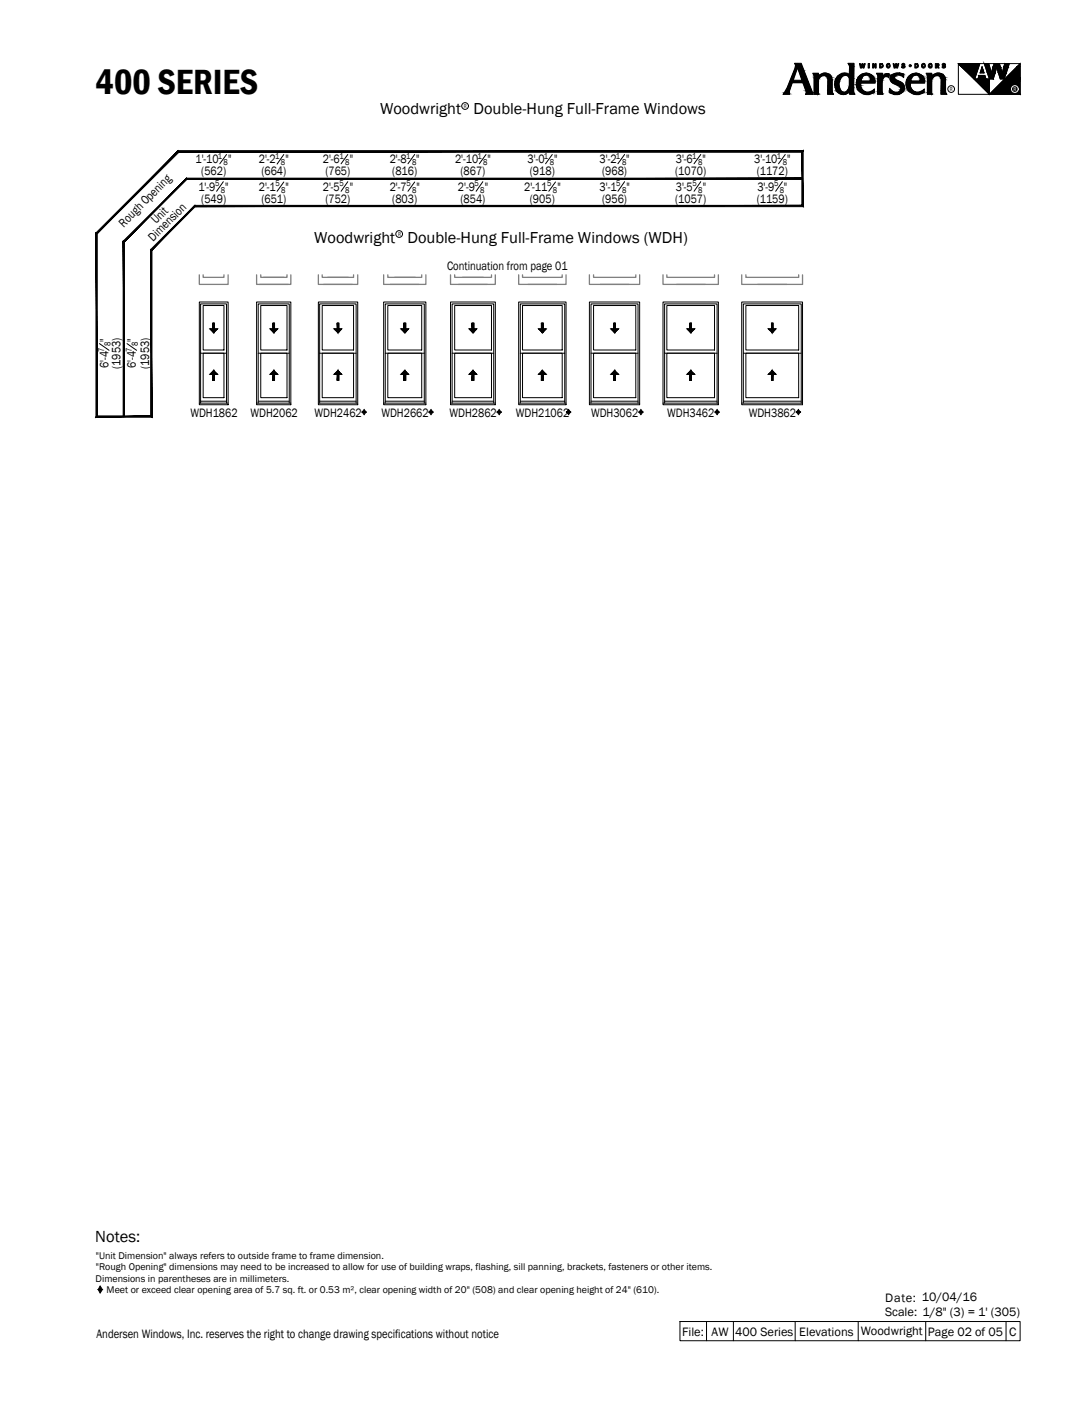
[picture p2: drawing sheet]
<svg xmlns="http://www.w3.org/2000/svg" width="216mm" height="279mm" viewBox="0 0 216 279" stroke-linecap="round" stroke-linejoin="round" font-family="sans-serif">
<!-- layer: A-ELEV-GLAZ-SIGHTLINES -->
<g fill="none" stroke="#000" stroke-width=".2">
<path d="M39.6 59.9h5.7v20.4h-5.7zM50.9 59.9h6.8v20.4h-6.8zM63.2 59.9h7.8v20.4h-7.8zM76.1 59.9h8.4v20.4h-8.4zM89.4 59.9h8.9v20.4h-8.9zM102.9 59.9h9.4v20.4h-9.4zM117 59.9h9.9v20.4h-9.9zM131.6 59.9h11v20.4h-11zM147.2 59.9h12.1v20.4h-12.1zM39.6 80h5.7M39.8 80v-19.7h5.2v19.7M39.8 79.6h5.2"/>
<path d="M39.8 70.1h5.2M40.3 70.1h4.1v8.8h-4.1zM40.3 60.6h4.1v8.9h-4.1zM50.9 80h6.8M51.2 80v-19.7h6.2v19.7M51.2 79.6h6.2M51.2 70.1h6.2M51.7 70.1h5.3v8.8h-5.3zM51.7 60.6h5.3v8.9h-5.3zM63.2 80h7.8M63.4 80v-19.7h7.3v19.7M63.4 79.6h7.3"/>
<path d="M63.4 70.1h7.3M63.9 70.1h6.3v8.8h-6.3zM63.9 60.6h6.3v8.9h-6.3zM76.1 80h8.4M76.4 80v-19.7h7.8v19.7M76.4 79.6h7.8M76.4 70.1h7.8M77 70.1h6.7v8.8h-6.7zM77 60.6h6.7v8.9h-6.7zM89.4 80h8.9M89.7 80v-19.7h8.3v19.7M89.7 79.6h8.3"/>
<path d="M89.7 70.1h8.3M90.2 70.1h7.3v8.8h-7.3zM90.2 60.6h7.3v8.9h-7.3zM102.9 80h9.4M103.2 80v-19.7h8.9v19.7M103.2 79.6h8.9M103.2 70.1h8.9M103.7 70.1h7.9v8.8h-7.9zM103.7 60.6h7.9v8.9h-7.9zM117 80h9.9M117.3 80v-19.7h9.3v19.7M117.3 79.6h9.3"/>
<path d="M117.3 70.1h9.3M117.8 70.1h8.4v8.8h-8.4zM117.8 60.6h8.4v8.9h-8.4zM131.6 80h11M131.9 80v-19.7h10.4v19.7M131.9 79.6h10.4M131.9 70.1h10.4M132.3 70.1h9.5v8.8h-9.5zM132.3 60.6h9.5v8.9h-9.5zM147.2 80h12.1M147.5 80v-19.7h11.5v19.7M147.5 79.6h11.5"/>
<path d="M147.5 70.1h11.5M148 70.1h10.5v8.8h-10.5zM148 60.6h10.5v8.9h-10.5z"/>
</g>
<!-- layer: A-ANNO-TEXT -->
<g fill="none" stroke="#000" stroke-width=".2">
<path d="M157.7 12.6h1.3l2.4 6.1h-1.6l.1-.6-.6-1.7h-2.1l-.5 1.5v.8h-1.3l.8-1.3 1.5-3.8 .2-.7zM157.9 12.7h1l2.4 6h-1.4l.1-.6-.6-1.7h-2.2l-.6 1.5v.8h-1.1l.8-1.3 1.5-3.8zM157.9 12.7h1l2.3 5.9h-1.1v-.5l-.7-1.8h-2.3l-.5 1.6-.1 .7h-.8l.6-1.2 1.6-3.8zM158.3 13.4l.8 2.5h-1.7zM158.3 13.1l1 3h-2zM158.3 12.8l1.1 3.3h-2.2zM161.3 14.5h1.1v.5a1.53 1.53 0 0 1 1.7-.5 1.53 1.53 0 0 1 1.1 1.4v2.1l.2 .7h-1.2l.1-2.9a.93 .93 0 0 0-1.1-.8 .93 .93 0 0 0-.8 1.1v2.4l.2 .2h-1.1v-3.6zM161.4 14.6h1l-.1 .6 .5-.4a1.4 1.4 0 0 1 1.5-.1 1.4 1.4 0 0 1 .8 1.2v2.1l.2 .7h-1v-2.9a.99 .99 0 0 0-1.1-.9 .99 .99 0 0 0-.8 1.2v2.6h-.8v-3.6zM161.6 14.7h.6v.7a1.54 1.54 0 0 1 2.8 .1l.2 3.1h-.8v-2.8a1.06 1.06 0 0 0-1.2-1 1.06 1.06 0 0 0-.9 1.3v2.5h-.6zM166.9 15.2a1.02 1.02 0 0 1 1.7 .3v1.6a1.31 1.31 0 0 1-1.5 1.3 2.32 2.32 0 0 1-.2-3.2zM166.9 15.3a.94 .94 0 0 1 1.7 .2v1.6a1.52 1.52 0 0 1-1.1 1.3 1.41 1.41 0 0 1-1.1-1.7l.2-.8zM167 15.4a.87 .87 0 0 1 1.4-.1 2.56 2.56 0 0 1-.6 2.9h-.6a2.01 2.01 0 0 1-.2-2.8z"/>
<path d="M168.3 12.6h1.2l-.1 5.5 .3 .6h-1.1v-.7a1.51 1.51 0 0 1-1.6 .8 1.51 1.51 0 0 1-1.3-1.4 2.04 2.04 0 0 1 .5-2.3 2.04 2.04 0 0 1 2.3-.3l.1-1.6zM168.4 12.7h1l-.1 5.4 .2 .6h-.9v-1.1l-.3 .7a1.5 1.5 0 0 1-2.5-.9 2.02 2.02 0 0 1 .3-2.1 2.02 2.02 0 0 1 2-.6l.5 .2v-1.7zM168.6 12.7h.7v5.4l.1 .5h-.7l.1-1.2-.6 .9a1.46 1.46 0 0 1-2.3-.9 1.96 1.96 0 0 1 2.2-2.7l.6 .3v-1.8zM170.3 15.3a1.84 1.84 0 0 1 2.2-.7 1.84 1.84 0 0 1 1.2 1.9h-2.9a1.51 1.51 0 0 0 .9 1.7 1.51 1.51 0 0 0 1.8-.6v.7a2.22 2.22 0 0 1-3-.1 2.22 2.22 0 0 1-.2-2.9zM170.4 15.3a1.77 1.77 0 0 1 2-.7 1.77 1.77 0 0 1 1.2 1.8h-2.9a1.58 1.58 0 0 0 .9 1.8 1.58 1.58 0 0 0 1.9-.4l-.1 .5a2.15 2.15 0 0 1-2.8-.2 2.15 2.15 0 0 1-.2-2.8zM170.4 15.4a1.7 1.7 0 0 1 2-.7 1.7 1.7 0 0 1 1.1 1.7h-2.8a1.64 1.64 0 0 0 .7 1.8 1.64 1.64 0 0 0 1.9-.2v.3a2.09 2.09 0 0 1-2.7-.2 2.09 2.09 0 0 1-.2-2.7zM170.6 12.6h.1l.2 .6 .2-.6h.2l.1 .6 .1-.6h.2l-.3 .9h-.1l-.2-.6-.1 .6h-.3zM170.6 12.6l.3 .9 .2-.9 .3 .9 .2-.9M171.2 15.1a.89 .89 0 0 1 1.2-.2 .89 .89 0 0 1 .2 1.2l-1.9 .1zM171.2 15a.96 .96 0 0 1 1.3-.1 .96 .96 0 0 1 .2 1.3h-2.1zM171.3 15.2a.84 .84 0 0 1 1-.2 .84 .84 0 0 1 .3 1.1h-1.7zM172.3 12.6h.2v.9h-.2z"/>
<path d="M172.4 12.6v.9M173.2 12.6h.2l.3 .5v-.5h.2v.9h-.2l-.4-.6v.6h-.1zM173.8 12.6v.9l-.5-.9v.9M173.9 14.5h1.2v.7a1.04 1.04 0 0 1 1.4-.5l-.1 .8-.3-.3a.87 .87 0 0 0-1 1v1.9l.2 .6h-1.2l.1-3.5zM174 14.6h1v.8a1.22 1.22 0 0 1 1.4-.7l-.1 .6a.87 .87 0 0 0-1 0 .87 .87 0 0 0-.3 .9v1.9l.1 .6h-.9v-3.5zM174.2 14.7h.7v.9a1.38 1.38 0 0 1 1.2-.9h.2v.5a.94 .94 0 0 0-1 .1 .94 .94 0 0 0-.4 .9l.1 2.4h-.8l.2-3.4zM174.6 12.6h.3a.44 .44 0 0 1 .4 .5 .44 .44 0 0 1-.4 .4h-.3zM174.6 12.7a.45 .45 0 0 1 .6 .4l-.2 .3h-.4zM174.7 12.7a.29 .29 0 0 1 .4 .3 .29 .29 0 0 1-.4 .3zM176 12.8a.33 .33 0 0 1 .5 0 .33 .33 0 0 1-.1 .5 .33 .33 0 0 1-.4-.2zM176 12.7a.42 .42 0 0 1 .6 .1 .42 .42 0 0 1-.1 .6 .42 .42 0 0 1-.6-.2zM176.1 12.7a.29 .29 0 0 1 .3 .3 .29 .29 0 0 1-.3 .3z"/>
<path d="M176.8 15a2.45 2.45 0 0 1 2.6-.3l-.1 .7a1.06 1.06 0 0 0-1.8 0l.2 .3 .8 .4a1.37 1.37 0 0 1 1 1.7 1.37 1.37 0 0 1-1.6 1h-.4l-1-.4v-.9a1.35 1.35 0 0 0 2.1 .5l.1-.6-.7-.5a1.83 1.83 0 0 1-1.4-1.2zM176.8 15a2.52 2.52 0 0 1 2.5-.3v.5a1.2 1.2 0 0 0-1.8 0 .52 .52 0 0 0 .4 .7l.5 .3a1.3 1.3 0 0 1 1 1.5 1.3 1.3 0 0 1-1.5 1h-.4l-.9-.4v-.6a1.4 1.4 0 0 0 2.1 .3v-.6a1.94 1.94 0 0 0-1.5-.9 .96 .96 0 0 1-.4-1.5zM176.9 15a2.51 2.51 0 0 1 2.3-.2v.3a1.28 1.28 0 0 0-1.8 .1 .62 .62 0 0 0 .5 .8l.5 .2a1.24 1.24 0 0 1 .9 1.5 1.24 1.24 0 0 1-1.4 1l-.4-.1a.68 .68 0 0 1-.9-.7 1.29 1.29 0 0 0 2.2 0l.1-.4a.92 .92 0 0 0-.8-.7 2.3 2.3 0 0 1-1.3-.9l-.1-.4zM177.2 12.6h.2l.1 .6 .2-.6h.2l.1 .6 .2-.6h.2l-.3 .9h-.2l-.1-.6-.1 .6h-.3zM177.3 12.6l.2 .9 .3-.9 .2 .9 .3-.9M178.9 12.7a.34 .34 0 0 1 .4-.1 .34 .34 0 0 1 .3 .2l-.5-.1 .1 .2a.35 .35 0 0 1 .3 .5 .35 .35 0 0 1-.6 0v-.1l.2-.1 .3 .1-.1-.2-.4-.2zM179.5 12.8a.24 .24 0 0 0-.2-.1 .24 .24 0 0 0-.2 .2l.4 .2v.2l-.4 .1-.1-.1M180.2 15.3a1.81 1.81 0 0 1 2.1-.7 1.81 1.81 0 0 1 1.2 1.9h-2.8a1.45 1.45 0 0 0 .6 1.6 1.45 1.45 0 0 0 1.8-.1l.3-.4v.7a2.21 2.21 0 0 1-3-.1 2.21 2.21 0 0 1-.2-2.9zM180.3 15.3a1.74 1.74 0 0 1 2-.7 1.74 1.74 0 0 1 1.1 1.8h-2.7a1.55 1.55 0 0 0 .7 1.8 1.55 1.55 0 0 0 1.9-.4v.5a2.15 2.15 0 0 1-2.8-.2 2.15 2.15 0 0 1-.2-2.8zM180.3 15.4a1.65 1.65 0 0 1 2-.8 1.65 1.65 0 0 1 1.1 1.8h-2.9a1.67 1.67 0 0 0 .8 1.8 1.67 1.67 0 0 0 2-.2v.3a2.09 2.09 0 0 1-2.8-.2 2.09 2.09 0 0 1-.2-2.7zM181 15a1.04 1.04 0 0 1 1.3-.1 1.04 1.04 0 0 1 .4 1.2l-.4 .1h-1.8zM181.1 15.1a.9 .9 0 0 1 1.2-.1 .9 .9 0 0 1 .3 1.1l-1.9 .1 .1-.7z"/>
<path d="M181.2 15.2a.81 .81 0 0 1 1-.2 .81 .81 0 0 1 .3 1.1h-1.8zM181.5 12.6h.4a.45 .45 0 0 1 .3 .5 .45 .45 0 0 1-.3 .4h-.4zM181.6 12.7a.45 .45 0 0 1 .6 .4l-.2 .3h-.4zM181.7 12.7a.29 .29 0 0 1 .3 .3 .29 .29 0 0 1-.3 .3zM182.9 12.8a.42 .42 0 0 1 .6 0 .42 .42 0 0 1 0 .6 .42 .42 0 0 1-.6-.1zM183.1 12.7a.29 .29 0 0 1 .3 .3 .29 .29 0 0 1-.3 .3zM183.8 14.5h1.1v.5a1.53 1.53 0 0 1 1.7-.5 1.53 1.53 0 0 1 1 1.4v2.1l.3 .7h-1.2v-2.9a.93 .93 0 0 0-1-.8 .93 .93 0 0 0-.8 1.1v2.4l.1 .2h-1v-3.6zM184 14.6h.8v.6a1.49 1.49 0 0 1 1.7-.7 1.49 1.49 0 0 1 1.1 1.4v2.1l.2 .7h-1v-2.9a.99 .99 0 0 0-1.1-.9 .99 .99 0 0 0-.9 1.2l.1 2.6h-.8v-3.6zM184.1 14.7h.7l-.1 .7a1.54 1.54 0 0 1 2.7 .1l.2 3.1h-.7v-2.8a1.06 1.06 0 0 0-1.2-1 1.06 1.06 0 0 0-.9 1.3v2.5h-.7zM184.3 12.7a.44 .44 0 0 1 .7 .3 .44 .44 0 0 1-.5 .5l-.3-.3zM184.4 12.7a.33 .33 0 0 1 .4 .1 .33 .33 0 0 1 0 .5 .33 .33 0 0 1-.5 0zM184.5 12.7a.29 .29 0 0 1 .3 .3 .29 .29 0 0 1-.3 .3z"/>
<path d="M185.6 12.6l.7 .1 .1 .2-.2 .2 .2 .4h-.3l-.1-.4h-.1v.4h-.3zM185.7 13.1h.3l.2-.4h-.5v.8M185.9 12.7h.1l.1 .2-.2 .1zM186 13.1l.2 .4M187 12.7a.37 .37 0 0 1 .6 .1l-.4-.1v.2a.34 .34 0 0 1 .4 .2 .34 .34 0 0 1-.3 .4 .34 .34 0 0 1-.4-.2h.5v-.1l-.4-.2zM187.5 12.8l-.1-.1-.3 .1v.2l.4 .1a.26 .26 0 0 1-.2 .3 .26 .26 0 0 1-.3-.1M190.2 12.6l6.1 6.1 6.1-6.1v6.1h-12.2zM190.2 12.6h12.2M194.4 12.6l-1 3.1h.6l.3-.7h1.1l.2 .7h.7M194.9 13.3l.4 1.2h-.8zM195.3 12.6l1 3.1M196.2 12.6l.5 1.9 .6-1.9"/>
<path d="M196.3 15.7v3M198.3 12.6l.6 1.9 .5-1.9M200.3 12.6l-1 3.1h-.8l-.7-2.4-.7 2.4h-.8M44.3 36.1l-1.3 1.9M45 30.7l-1.4 1.8M56.3 36.1l-1.3 1.9M56.3 30.7l-1.3 1.9M69 36.1l-1.3 1.9M69 30.7l-1.3 1.8M82.3 36.1l-1.3 1.9M82.3 30.7l-1.3 1.8M95.8 36.1l-1.3 1.9"/>
<path d="M96.4 30.7l-1.3 1.8M109.6 30.7l-1.3 1.8M110.2 36.1l-1.3 1.9M123.9 36.1l-1.3 1.9M123.9 30.7l-1.3 1.8M139.1 36.1l-1.4 1.9M139.1 30.7l-1.4 1.8M155.3 36.1l-1.4 1.9M155.8 30.7l-1.3 1.8M19.7 68.2l1.9 1.3M25.2 68.2l1.9 1.3M134.9 262.2h67.5v3.9h-67.5z"/>
<path d="M140.2 262.2v3.9M145.5 262.2v3.9M157.8 262.2v3.9M170.3 262.2v3.9M183.7 262.2v3.9M199.6 262.2v3.9"/>
<circle cx="180.6" cy="13" r=".22"/>
<circle cx="180.6" cy="13" r=".1"/>
<circle cx="183.2" cy="13.1" r=".35"/>
<circle cx="188.7" cy="17.7" r=".67"/>
<circle cx="92.3" cy="21" r=".67"/>
<circle cx="79.2" cy="46.4" r=".67"/>
</g>
<g fill="#000" stroke="#000" stroke-width=".2">
<path d="M163.5 14.7h.4zM166.9 18.6h.9zM166.9 18.6l.5 .1zM175 15.5h.1zM176 14.7h.3zM178.2 14.6l.1 .1zM181.7 18.6h.6zM181.7 18.6l.2 .1zM183.1 18.1l.2-.1zM186 14.7h.4zM193.3 15.7h3v3zM202.4 12.6v.7h-.6z"/>
<path d="M156.1 18l.4 .3v-.3zM156.1 18l.4 .3h-.6z"/>
<path d="M155.9 18.3l.6 .1v-.1zM155.9 18.3l.6 .1h-.7z"/>
<path d="M155.8 18.4l.7 .2v-.2zM155.8 18.4l.7 .2h-.8z"/>
<path d="M156.1 17.9h.5zM156.1 17.9l.4 .1z"/>
<path d="M156.3 17.4l.3 .5 .1-.5zM156.3 17.4l.3 .5h-.5z"/>
<path d="M156.8 16.3l-.1 1.1 .4-1.1zM156.8 16.3l-.1 1.1h-.4z"/>
<path d="M157.9 13.6l-.7 2.5 .8-2.5zM157.9 13.6l-.7 2.5h-.3z"/>
<path d="M157.9 13.3l.1 .3 .1-.3zM157.9 13.3l.1 .3h-.1z"/>
<path d="M158 12.9l.1 .4 .1-.4zM158 12.9l.1 .4h-.2z"/>
<path d="M158 12.8l.2 .1 .1-.1zM158 12.8l.2 .1h-.2z"/>
<path d="M158 12.7l.9 .1zM158 12.7l.9 .1z"/>
<path d="M158.3 12.8l.7 .1-.1-.1zM158.3 12.8l.7 .1h-.6z"/>
<path d="M158.4 12.9l.9 .7-.3-.7zM158.4 12.9l.9 .7h-.8z"/>
<path d="M158.5 13.6l.8 .3v-.3zM158.5 13.6l.8 .3h-.7z"/>
<path d="M158.6 13.9l1.6 2.2-.9-2.2zM158.6 13.9l1.6 2.2h-.8z"/>
<path d="M156.9 16.1l3.4 .2-.1-.2zM156.9 16.1l3.4 .2h-3.5z"/>
<path d="M159.4 16.3l1.6 1.8-.7-1.8zM159.4 16.3l1.6 1.8h-.9z"/>
<path d="M160.1 18.1l1 .2-.1-.2zM160.1 18.1l1 .2h-1z"/>
<path d="M160.1 18.3l1.1 .2-.1-.2zM160.1 18.3l1.1 .2h-1.1z"/>
<path d="M160.1 18.5l1.1 .1v-.1zM160.1 18.5l1.1 .1h-1.1z"/>
<path d="M161.6 14.7l.6 .1v-.1zM161.6 14.7l.6 .1h-.6z"/>
<path d="M161.6 14.8l.6 .3v-.3zM161.6 14.8l.6 .3h-.5z"/>
<path d="M161.7 15.1l.5 .3v-.3zM161.7 15.1l.5 .3h-.5z"/>
<path d="M161.7 18.4l.6 .2-.1-.2zM161.7 18.4l.6 .2h-.6z"/>
<path d="M161.7 16.1l.5 2.3 .1-2.3zM161.7 16.1l.5 2.3h-.5z"/>
<path d="M161.7 15.6l.6 .5 .1-.5zM161.7 15.6l.6 .5h-.6z"/>
<path d="M161.7 15.4l.7 .2 .2-.2zM161.7 15.4l.7 .2h-.7z"/>
<path d="M162.4 15.2l.2 .2v-.2zM162.2 15.4l.2-.2 .2 .2z"/>
<path d="M162.7 15l-.1 .2 .4-.2zM162.4 15.2l.3-.2-.1 .2z"/>
<path d="M163.2 14.7h1zM163.2 14.7h1z"/>
<path d="M162.8 14.9h.5zM162.8 14.9h.6z"/>
<path d="M162.8 14.9h.5zM162.8 14.9l.2 .1z"/>
<path d="M162.9 14.8h.5zM162.9 14.8l.5 .1z"/>
<path d="M163.5 14.7h.7zM163.2 14.7h1z"/>
<path d="M163.2 14.7l1.3 .1zM162.9 14.8l.3-.1 1.3 .1z"/>
<path d="M162.9 14.8h1.7zM162.9 14.8h1.7z"/>
<path d="M163.4 14.8l1.2 .1zM163.4 14.8l1.2 .1z"/>
<path d="M163.6 14.9h1zM163.6 14.9h1z"/>
<path d="M163.8 14.9l.9 .1-.1-.1zM163.8 14.9l.9 .1z"/>
<path d="M164 15l.8 .1zM164 15l.8 .1z"/>
<path d="M164.1 15.1l.8 .2-.1-.2zM164.1 15.1l.8 .2h-.7z"/>
<path d="M164.2 15.3l.8 .1-.1-.1zM164.2 15.3l.8 .1h-.7z"/>
<path d="M164.3 15.4l.7 .1v-.1zM164.3 15.4l.7 .1h-.7z"/>
<path d="M164.3 15.5l.7 .3v-.3zM164.3 15.5l.7 .3h-.6z"/>
<path d="M164.4 15.8l.6 .1zM164.4 15.8l.6 .1z"/>
<path d="M164.4 15.9l.6 2.1v-2.1zM164.4 15.9l.6 2.1h-.6z"/>
<path d="M164.4 18l.7 .5-.1-.5zM164.4 18l.7 .5h-.7z"/>
<path d="M164.4 18.5l.8 .1-.1-.1zM164.4 18.5l.8 .1h-.8z"/>
<path d="M165.7 16.7l.7 .1v-.1zM165.7 16.7l.7 .1h-.7z"/>
<path d="M165.7 16.8l.8 .6-.1-.6zM165.7 16.8l.8 .6h-.6z"/>
<path d="M165.9 15.9l.6 .3v-.3zM165.9 15.9l.6 .3h-.7z"/>
<path d="M165.8 16.2l.6 .5 .1-.5zM165.8 16.2l.6 .5h-.7z"/>
<path d="M165.9 17.4h.6zM165.9 17.4h.6z"/>
<path d="M165.9 17.4l.8 .6-.2-.6zM165.9 17.4l.8 .6h-.6z"/>
<path d="M166 15.7l.5 .2 .2-.2zM166 15.7l.5 .2h-.6z"/>
<path d="M166.1 18l.7 .1-.1-.1zM166.1 18l.7 .1h-.5z"/>
<path d="M166.3 18.1l.8 .2-.3-.2zM166.3 18.1l.8 .2h-.6z"/>
<path d="M166.3 15.2h.6zM166.3 15.2h.6z"/>
<path d="M166.3 15.2l.4 .5 .2-.5zM166.3 15.2l.4 .5h-.7z"/>
<path d="M166.5 18.3l.6 .1zM166.5 18.3l.6 .1z"/>
<path d="M166.6 18.4l.8 .1zM166.6 18.4l.8 .1z"/>
<path d="M166.7 14.9h.6zM166.7 14.9h.7z"/>
<path d="M166.7 14.9l.2 .3 .4-.3zM166.3 15.2l.4-.3 .2 .3z"/>
<path d="M166.7 18.5h.8zM166.7 18.5h.8z"/>
<path d="M166.9 14.8h.9zM166.7 14.9h.7z"/>
<path d="M166.9 18.5l.9 .1zM166.9 18.5l.9 .1z"/>
<path d="M167.6 14.6l.4 .1zM167.1 14.7h.9z"/>
<path d="M167.1 14.7h1zM167.1 14.7h1z"/>
<path d="M166.7 18.5h1.3zM166.7 18.5h1.1z"/>
<path d="M167.6 18.5h.4zM167.5 18.5h.5z"/>
<path d="M167.1 14.7l1.2 .1-.2-.1zM166.9 14.8l.2-.1 1.2 .1z"/>
<path d="M167.8 18.4h.3zM167.6 18.5h.4z"/>
<path d="M168 18.3l.1 .1 .1-.1zM168 18.3l.1 .1h-.3z"/>
<path d="M167.8 14.8l.7 .1zM167.8 14.8l.7 .1z"/>
<path d="M168.1 18.1l.1 .2 .1-.2zM168 18.3l.1-.2 .1 .2z"/>
<path d="M168.3 14.9l.3 .1zM168.3 14.9l.3 .1z"/>
<path d="M168.5 17.7l-.2 .4zM168.5 17.7l-.4 .4z"/>
<path d="M168.7 15h.6zM168.7 15h.6z"/>
<path d="M168.4 15h.3zM168.4 15h.3z"/>
<path d="M168.6 17.4h.1zM168.6 17.4h.2z"/>
<path d="M168.6 17.4v.3l.1-.3zM168.6 17.4l-.1 .3z"/>
<path d="M168.8 17.4h.5zM168.8 17.4h.5z"/>
<path d="M168.6 15.5l.7 1.6v-1.6zM168.6 15.5l.7 1.6h-.7z"/>
<path d="M168.6 17.1l.7 .3v-.3zM168.6 17.1l.7 .3h-.7z"/>
<path d="M168.8 17.4l.5 .7v-.7zM168.8 17.4l.5 .7h-.6z"/>
<path d="M168.7 18.1l.6 .4v-.4zM168.7 18.1l.6 .4h-.6z"/>
<path d="M168.6 12.7l.7 .1zM168.6 12.7l.7 .1z"/>
<path d="M168.6 12.8l.7 .4v-.4zM168.6 12.8l.7 .4h-.6z"/>
<path d="M168.7 13.2l.6 1.8v-1.8zM168.7 13.2l.6 1.8h-.6z"/>
<path d="M168.4 15l.9 .2v-.2zM168.4 15l.9 .2h-.8z"/>
<path d="M168.5 15.2l.8 .3v-.3zM168.5 15.2l.8 .3h-.7z"/>
<path d="M168.7 18.5l.7 .1-.1-.1zM168.7 18.5l.7 .1h-.7z"/>
<path d="M170 16.3h3.5zM170 16.3h3.5z"/>
<path d="M170 16.9l.7 .4-.1-.4zM170 16.9l.7 .4h-.6z"/>
<path d="M170.6 18.1h.6zM170.6 18.1h.6z"/>
<path d="M170 16.4l.7 .4v-.4zM170 16.4l.7 .4h-.7z"/>
<path d="M170 16.8l.6 .1 .1-.1zM170 16.8l.6 .1h-.6z"/>
<path d="M170.2 15.9l.4 .3 .1-.3zM170.2 15.9l.4 .3h-.6z"/>
<path d="M170.1 17.3h.6zM170.1 17.3h.6z"/>
<path d="M170.2 17.3l.7 .4-.2-.4zM170.2 17.3l.7 .4h-.6z"/>
<path d="M170.4 15.5l.3 .4 .2-.4zM170.4 15.5l.3 .4h-.5z"/>
<path d="M170.3 17.7l.6 .1zM170.3 17.7l.6 .1z"/>
<path d="M170.4 17.8l.8 .3-.3-.3zM170.4 17.8l.8 .3h-.6z"/>
<path d="M170.4 15.4l.5 .1 .1-.1zM170.4 15.4l.5 .1h-.5z"/>
<path d="M170.7 15l.3 .4 .2-.4zM170.7 15l.3 .4h-.6z"/>
<path d="M170.6 18.1l1 .2-.4-.2zM170.6 18.1l1 .2h-.7z"/>
<path d="M170.9 15h.4zM170.7 15h.5z"/>
<path d="M171.1 14.8l.2 .2 .2-.2zM170.9 15l.2-.2 .2 .2z"/>
<path d="M170.9 18.3h.9zM170.9 18.3h.9z"/>
<path d="M171 18.3l1 .1zM171 18.3l1 .1z"/>
<path d="M171.3 14.7l.2 .1 .5-.1zM171.3 14.7l.2 .1h-.4z"/>
<path d="M171.8 18.6l.2 .1zM171.8 18.6h.7z"/>
<path d="M171.9 14.7h.5zM171.4 14.7h1z"/>
<path d="M171.4 14.7h1zM171.3 14.7h1.1z"/>
<path d="M171.3 14.7h1.2zM171.3 14.7h1.2z"/>
<path d="M172.4 18.4h.6zM172.4 18.4h.6z"/>
<path d="M171.1 18.4h1.3zM171.1 18.4h1.3z"/>
<path d="M172 14.7l.6 .1zM172 14.7l.6 .1z"/>
<path d="M172.3 14.8l.5 .1zM172.3 14.8l.5 .1z"/>
<path d="M171.4 18.5h1.2zM171.4 18.5l1.1 .1z"/>
<path d="M172.5 14.9l.5 .1zM172.5 14.9l.5 .1z"/>
<path d="M172.8 16.1h.7zM172.8 16.1h.7z"/>
<path d="M171.3 18.5h1.6zM171.3 18.5h1.3z"/>
<path d="M172.6 15l.6 .2-.2-.2zM172.6 15l.6 .2h-.5z"/>
<path d="M171.1 18.4h1.9zM171.1 18.4l1.8 .1z"/>
<path d="M172.7 15.2l.6 .2-.1-.2zM172.7 15.2l.6 .2h-.5z"/>
<path d="M172.8 18.3h.4zM172.4 18.4h.6z"/>
<path d="M172.8 15.4l.6 .2-.1-.2zM172.8 15.4l.6 .2h-.6z"/>
<path d="M173.3 18.1v.2zM172.9 18.3l.4-.2v.2z"/>
<path d="M172.9 18.3h.4zM172.8 18.3h.4z"/>
<path d="M172.8 15.6l.7 .3-.1-.3zM172.8 15.6l.7 .3h-.6z"/>
<path d="M172.9 15.9l.6 .2v-.2zM172.9 15.9l.6 .2h-.7z"/>
<path d="M172.8 16.1l.7 .1v-.1zM172.8 16.1l.7 .1h-.8z"/>
<path d="M172.7 16.2h.8zM172.5 16.2h1z"/>
<path d="M170 16.2l3.5 .1zM170 16.2l3.5 .1z"/>
<path d="M170 16.3l3.5 .1zM170 16.3l3.5 .1z"/>
<path d="M174.2 14.7l.7 .1zM174.2 14.7l.7 .1z"/>
<path d="M174.2 14.8l.7 .4v-.4zM174.2 14.8l.7 .4h-.5z"/>
<path d="M174.4 15.2l.5 .4v-.4zM174.4 15.2l.5 .4h-.6z"/>
<path d="M174.3 16.2l.6 2v-2zM174.3 16.2l.6 2h-.6z"/>
<path d="M174.3 18.2l.7 .3-.1-.3zM174.3 18.2l.7 .3h-.8z"/>
<path d="M174.3 15.9l.6 .3 .1-.3zM174.3 15.9l.6 .3h-.6z"/>
<path d="M174.2 18.5l.8 .1v-.1zM174.2 18.5l.8 .1h-.8z"/>
<path d="M174.3 15.6l.7 .3 .1-.3zM174.3 15.6l.7 .3h-.7z"/>
<path d="M175.3 15.2l-.2 .3zM175.3 15.2l-.3 .3z"/>
<path d="M175.4 15h.4zM175.4 15h.4z"/>
<path d="M175.4 15.1l-.1 .1 .3-.1zM175.4 15.1l-.1 .1z"/>
<path d="M175.4 15h.4zM175.4 15l.2 .1z"/>
<path d="M176.1 14.7h.2zM176 14.7h.3zM175.9 14.7h.4z"/>
<path d="M175.4 15h.9zM175.4 15h.9z"/>
<path d="M175.8 15h.5zM175.8 15h.5z"/>
<path d="M175.9 15l.4 .1zM175.9 15l.4 .1z"/>
<path d="M176.1 15.1l.2 .1zM176.1 15.1l.2 .1z"/>
<path d="M175.9 14.7h.4zM175.9 14.7h.4z"/>
<path d="M175.9 14.7l.4 .1v-.1zM175.6 14.8l.3-.1 .4 .1z"/>
<path d="M175.6 14.8l.7 .2v-.2zM175.4 15l.2-.2 .7 .2z"/>
<path d="M176.6 17.9l.2 .1zM176.6 17.9l.2 .1h-.2z"/>
<path d="M176.6 18l.6 .3zM176.6 18l.6 .3h-.6z"/>
<path d="M176.6 18.3h.7zM176.6 18.3h.7z"/>
<path d="M176.6 18.3l.9 .1zM176.6 18.3l.9 .1z"/>
<path d="M176.8 15.2l.5 .2v-.2zM176.8 15.2l.5 .2h-.5zM176.8 15.4h.5zM176.8 15.4h.5z"/>
<path d="M176.8 15.4l.6 .1-.1-.1zM176.8 15.4l.6 .1h-.7z"/>
<path d="M176.8 15.2h.6zM176.8 15.2h.5z"/>
<path d="M176.7 15.5l.7 .1zM176.7 15.5l.7 .1z"/>
<path d="M176.7 15.6l.8 .1-.1-.1zM176.7 15.6l.8 .1h-.7z"/>
<path d="M177 15h.5zM176.9 15h.6z"/>
<path d="M176.9 15l.5 .2 .1-.2zM176.9 15l.5 .2h-.6z"/>
<path d="M176.8 15.7l.8 .2-.1-.2zM176.8 15.7l.8 .2h-.8z"/>
<path d="M177 14.9l.5 .1 .1-.1zM177 14.9l.5 .1h-.5z"/>
<path d="M177.1 14.9h.6zM177 14.9h.6z"/>
<path d="M176.8 15.9h.9zM176.8 15.9h.9z"/>
<path d="M176.8 15.9l1.1 .1-.2-.1zM176.8 15.9l1.1 .1h-1.1z"/>
<path d="M176.8 18.4h.9zM176.8 18.4h.9z"/>
<path d="M176.8 18.4l1.1 .1zM176.8 18.4l1.1 .1z"/>
<path d="M177.2 14.8h.6zM177.1 14.9h.6z"/>
<path d="M176.8 16l1.3 .1-.2-.1zM176.8 16l1.3 .1h-1.2z"/>
<path d="M177.3 14.8h.6zM177.2 14.8h.6z"/>
<path d="M176.9 16.1l1.5 .1-.3-.1zM176.9 16.1l1.5 .1h-1.4z"/>
<path d="M177.4 14.8h.8zM177.3 14.8h.6z"/>
<path d="M177.7 18.7h.5zM177.7 18.7h.4zM177.7 18.7h.4z"/>
<path d="M177.5 18.6h.7zM177.5 18.6l.7 .1z"/>
<path d="M178.1 14.7h.4zM177.9 14.7h.6z"/>
<path d="M177 16.2h1.5zM177 16.2h1.5z"/>
<path d="M177.1 16.2l1.6 .2-.2-.2zM177.1 16.2l1.6 .2h-1.5z"/>
<path d="M177.2 18.5l1.3 .1zM177.2 18.5l1.3 .1z"/>
<path d="M177.3 18.6h1.2zM177.3 18.6h.9z"/>
<path d="M177.9 14.7h.7zM177.9 14.7h.7z"/>
<path d="M177.9 14.7h1zM177.5 14.7h1.4zM177.5 14.7h1.4zM177.5 14.7h1.4z"/>
<path d="M177.2 16.4h1.5zM177.2 16.4h1.5z"/>
<path d="M177 18.5h1.7zM177 18.5h1.5z"/>
<path d="M177.3 16.4l1.6 .2-.2-.2zM177.3 16.4l1.6 .2h-1.4z"/>
<path d="M178.2 18.4l.5 .1zM178.2 18.4l.5 .1z"/>
<path d="M178.2 18.5h.5zM177.9 18.5h.8z"/>
<path d="M178.4 18.3h.4zM178.2 18.4h.5z"/>
<path d="M177.5 14.7l1.6 .1zM177.4 14.8h1.7z"/>
<path d="M177.5 16.6l1.6 .1-.2-.1zM177.5 16.6l1.6 .1z"/>
<path d="M178.6 18.2l.2 .1 .2-.1zM178.4 18.3l.2-.1 .2 .1z"/>
<path d="M178.2 14.8h1zM178.2 14.8h1z"/>
<path d="M177.9 16.7l1.3 .1-.1-.1zM177.9 16.7l1.3 .1h-1.1z"/>
<path d="M178.7 18.1l.3 .1 .1-.1zM178.6 18.2l.1-.1 .3 .1zM178.6 18.2h.4zM178.6 18.2h.4z"/>
<path d="M178.4 14.8h.8zM178.4 14.8h.8z"/>
<path d="M178.5 14.8l.7 .1v-.1zM178.5 14.8l.7 .1z"/>
<path d="M178.8 14.9l.4 .1zM178.8 14.9l.4 .1z"/>
<path d="M179.1 15l.1 .1zM179.1 15l.1 .1z"/>
<path d="M178.1 16.8l1.2 .1-.1-.1zM178.1 16.8l1.2 .1z"/>
<path d="M178.8 17.9l.4 .1v-.1zM178.8 17.9l.4 .1h-.4z"/>
<path d="M178.8 18h.4zM178.8 18l.3 .1z"/>
<path d="M178.4 16.9l.9 .1zM178.4 16.9l.9 .1z"/>
<path d="M178.6 17l.7 .1v-.1zM178.6 17l.7 .1h-.6z"/>
<path d="M178.7 17.1l.6 .1zM178.7 17.1l.6 .1z"/>
<path d="M178.7 17.2l.6 .1v-.1zM178.7 17.2l.6 .1h-.5z"/>
<path d="M178.8 17.3l.5 .1v-.1zM178.8 17.3l.5 .1h-.4z"/>
<path d="M178.9 17.4l.4 .1zM178.9 17.4l.4 .1z"/>
<path d="M178.9 17.5l.4 .2v-.2zM178.9 17.5l.4 .2h-.4z"/>
<path d="M178.9 17.7l.4 .1zM178.9 17.7l.4 .1z"/>
<path d="M178.9 17.8l.3 .1 .1-.1zM178.9 17.8l.3 .1h-.4z"/>
<path d="M180 16.3h3.4zM180 16.3h3.4z"/>
<path d="M180 16.4l.5 .4v-.4zM180 16.4l.5 .4h-.6z"/>
<path d="M179.9 16.8l.6 .1v-.1zM179.9 16.8l.6 .1h-.5z"/>
<path d="M180 16.9l.6 .4-.1-.4zM180 16.9l.6 .4h-.6z"/>
<path d="M180.5 18.1h.6zM180.5 18.1h.6z"/>
<path d="M180 17.3h.6zM180 17.3h.6z"/>
<path d="M180 17.3l.8 .4-.2-.4zM180 17.3l.8 .4h-.6z"/>
<path d="M180.1 15.9l.4 .3 .2-.3zM180.1 15.9l.4 .3h-.5z"/>
<path d="M180.2 15.5l.5 .4v-.4zM180.2 15.5l.5 .4h-.6z"/>
<path d="M180.2 17.7l.6 .1zM180.2 17.7l.6 .1z"/>
<path d="M180.2 17.8l.9 .3-.3-.3zM180.2 17.8l.9 .3h-.6z"/>
<path d="M180.3 15.4l.4 .1 .1-.1zM180.3 15.4l.4 .1h-.5z"/>
<path d="M180.6 15l.2 .4 .2-.4zM180.6 15l.2 .4h-.5z"/>
<path d="M180.5 18.1l.9 .2-.3-.2zM180.5 18.1l.9 .2h-.6z"/>
<path d="M181.2 14.7h1.1zM181.2 14.7h1.1z"/>
<path d="M180.7 15h.5zM180.6 15h.4z"/>
<path d="M181 14.8l.2 .2 .2-.2zM180.7 15l.3-.2 .2 .2z"/>
<path d="M180.8 18.3h.9zM180.8 18.3h.9z"/>
<path d="M180.9 18.3l1 .1zM180.9 18.3l1 .1z"/>
<path d="M181.7 14.7h.6zM181.2 14.7h1.1z"/>
<path d="M181.2 14.7l.2 .1 .5-.1zM181 14.8l.2-.1 .2 .1z"/>
<path d="M181 18.4h1.2zM181 18.4h1.2z"/>
<path d="M181.2 14.7h1.2zM181.2 14.7h1.2z"/>
<path d="M181.9 14.7l.6 .1-.1-.1zM181.9 14.7l.6 .1z"/>
<path d="M182.2 14.8l.5 .1zM182.2 14.8l.5 .1z"/>
<path d="M181.3 18.5h1.3zM181.3 18.5l1 .1z"/>
<path d="M182.3 14.9l.6 .1zM182.3 14.9l.6 .1z"/>
<path d="M182.7 16.1h.7zM182.7 16.1h.7z"/>
<path d="M181.2 18.5h1.6zM181.2 18.5h1.4z"/>
<path d="M182.5 15l.6 .2-.2-.2zM182.5 15l.6 .2h-.5z"/>
<path d="M182.3 18.4h.6zM182.2 18.4h.7z"/>
<path d="M181 18.4h1.9zM181 18.4l1.8 .1z"/>
<path d="M182.6 15.2l.6 .2-.1-.2zM182.6 15.2l.6 .2h-.5z"/>
<path d="M182.7 18.3h.4zM182.3 18.4h.6z"/>
<path d="M182.7 15.4l.6 .2-.1-.2zM182.7 15.4l.6 .2h-.6z"/>
<path d="M182.7 15.6l.6 .3v-.3zM182.7 15.6l.6 .3h-.5z"/>
<path d="M183.1 18.1l.2 .2v-.2zM182.8 18.3l.3-.2 .2 .2z"/>
<path d="M182.8 18.3h.5zM182.7 18.3h.4z"/>
<path d="M182.8 15.9l.6 .2-.1-.2zM182.8 15.9l.6 .2h-.7z"/>
<path d="M182.7 16.1l.7 .1v-.1zM182.6 16.2l.1-.1 .7 .1z"/>
<path d="M182.6 16.2h.8zM182.3 16.2h1.1z"/>
<path d="M180 16.2l3.4 .1zM180 16.2l3.4 .1z"/>
<path d="M180 16.3l3.4 .1zM180 16.3l3.4 .1z"/>
<path d="M184.1 15.1l.6 .3v-.3zM184.1 15.1l.6 .3h-.6z"/>
<path d="M184.1 14.7l.7 .1v-.1zM184.1 14.7l.7 .1h-.7z"/>
<path d="M184.1 14.8l.6 .3 .1-.3zM184.1 14.8l.6 .3h-.6z"/>
<path d="M184.1 16.1l.7 2.3v-2.3zM184.1 16.1l.7 2.3h-.7z"/>
<path d="M184.1 18.4l.7 .2v-.2zM184.1 18.4l.7 .2h-.7z"/>
<path d="M184.1 15.6l.7 .5v-.5zM184.1 15.6l.7 .5h-.7z"/>
<path d="M184.1 15.4l.7 .2 .2-.2zM184.1 15.4l.7 .2h-.7z"/>
<path d="M184.9 15.2l.1 .2 .1-.2zM184.7 15.4l.2-.2 .1 .2z"/>
<path d="M185.2 15l-.1 .2 .4-.2zM184.9 15.2l.3-.2-.1 .2z"/>
<path d="M185.7 14.7h1zM185.7 14.7h1z"/>
<path d="M185.3 14.9h.5zM185.3 14.9l.2 .1z"/>
<path d="M185.3 14.9h.6zM185.3 14.9h.5z"/>
<path d="M185.3 14.8h.6zM185.3 14.8l.6 .1z"/>
<path d="M186 14.7h.7zM185.7 14.7h1z"/>
<path d="M185.7 14.7l1.3 .1-.3-.1zM185.4 14.8l.3-.1 1.3 .1z"/>
<path d="M185.4 14.8h1.7zM185.3 14.8h1.8z"/>
<path d="M185.9 14.8l1.2 .1zM185.9 14.8l1.2 .1z"/>
<path d="M186 14.9h1.1zM186 14.9h1.1z"/>
<path d="M186.3 14.9l.9 .1-.1-.1zM186.3 14.9l.9 .1z"/>
<path d="M186.5 15l.8 .1zM186.5 15l.8 .1z"/>
<path d="M186.6 15.1l.8 .2-.1-.2zM186.6 15.1l.8 .2h-.7z"/>
<path d="M186.7 15.3l.7 .1v-.1zM186.7 15.3l.7 .1h-.6z"/>
<path d="M186.8 15.4l.6 .1v-.1zM186.8 15.4l.6 .1h-.6z"/>
<path d="M186.8 15.5l.7 .3-.1-.3zM186.8 15.5l.7 .3h-.6z"/>
<path d="M186.9 15.8l.6 .1zM186.9 15.8l.6 .1z"/>
<path d="M186.9 15.9l.6 2.1v-2.1zM186.9 15.9l.6 2.1h-.6z"/>
<path d="M186.9 18l.7 .5-.1-.5zM186.9 18l.7 .5h-.7z"/>
<path d="M186.9 18.5l.7 .1v-.1zM186.9 18.5l.7 .1h-.7z"/>
<path d="M190.2 12.6l3.2 3.1 1-3.1zM190.2 12.6l3.2 3.1z"/>
<path d="M194.9 13.3l.4 1.2zM194.9 13.3l.4 1.2h-.8z"/>
<path d="M194.3 15l1.3 .7-.2-.7zM194.3 15l1.3 .7h-1.6z"/>
<path d="M195.3 12.6l1.4 1.9-.5-1.9zM195.3 12.6l1.4 1.9h-.7z"/>
<path d="M196 14.5l1.1 1.2 .4-1.2zM196 14.5l1.1 1.2h-.8z"/>
<path d="M197 13.3l.5 1.2 .3-1.2zM197 13.3l.5 1.2h-.8z"/>
<path d="M197.3 12.6l1.3 .7-.3-.7zM197.3 12.6l1.3 .7h-1.6z"/>
<path d="M197.8 13.3l1.1 1.2-.3-1.2zM197.8 13.3l1.1 1.2h-.8z"/>
<path d="M198.1 14.5l1.2 1.2 .4-1.2zM198.1 14.5l1.2 1.2h-.8z"/>
<path d="M199.2 13.3l.5 1.2 .4-1.2zM199.2 13.3l.5 1.2h-.8z"/>
<path d="M199.4 12.6l.7 .7 .2-.7zM199.4 12.6l.7 .7h-.9z"/>
<path d="M201.8 13.3l.6 2.4v-2.4zM199.4 15.7l2.4-2.4 .6 2.4z"/>
<path d="M199.4 15.7l3 3v-3zM199.4 15.7l3 3h-6.1z"/>
<path d="M37.1 35.6h122.2v-.2zM37 35.4h122.3l-122.2 .2zM37 35.4l-12.3 12.6 12.4-12.4zM24.4 47.9l12.6-12.5-12.3 12.6zM24.4 47.9l.3 34.8v-34.7zM24.4 47.9l.3 34.8h-.3z"/>
<path d="M29.9 49.5v33l.3 .3zM29.9 49.5l.3 .1v33.2zM29.9 49.5l.3 .1 8.5-8.8zM38.7 40.8v.2l-8.5 8.6zM38.7 40.8v.2l120.4-.2zM38.7 41l120.4-.2 .3 .2zM159.1 30.2v10.6l.3 .2zM159.4 29.9v11.1l-.3-10.8zM35.5 30.2h123.6l.3-.3zM35.4 29.9h124l-123.9 .3zM35.4 29.9l-16.1 16.4 16.2-16.1zM35.4 29.9l-16.1 16.4-.3-.1zM19 46.2l.3 36.3v-36.2zM19 46.2l.3 36.3-.3 .3zM19.3 82.5l-.3 .3 10.9-.3zM19 82.8l10.9-.3 .3 .3z"/>
<path d="M72.3 81.3l.3 .5h-.7zM71.9 81.8l.4 .5 .3-.5z"/>
<path d="M85.5 81.3l.4 .5h-.8zM85.1 81.8l.4 .5 .4-.5z"/>
<path d="M99.1 81.3l.3 .5h-.7zM98.7 81.8l.4 .5 .3-.5z"/>
<path d="M112.8 81.3l.4 .5h-.7zM112.5 81.8l.3 .5 .4-.5z"/>
<path d="M127.2 81.3l.4 .5h-.8zM126.8 81.8l.4 .5 .4-.5z"/>
<path d="M142.3 81.3l.4 .5h-.8zM141.9 81.8l.4 .5 .4-.5z"/>
<path d="M158.4 81.3l.4 .5h-.8zM158 81.8l.4 .5 .4-.5z"/>
<path d="M19.9 255.2l.4 .7h-.8zM19.5 255.9l.4 .7 .4-.7z"/>
</g>
<circle cx="201.4" cy="17.7" r=".67" fill="none" stroke="#fafafa" stroke-width=".2"/>
<!-- layer: A-ELEV-GLAZ-OPERATION -->
<g fill="#000" stroke="#000" stroke-width=".2">
<path d="M42.2 73.7v.6h-.6zM41.6 65.3h.6v.5zM42.5 73.7l.7 .6h-.7zM42.5 65.3h.7l-.7 .6zM53.6 74.3l.6-.6v.6zM53.6 65.3h.6v.5zM54.5 73.7l.6 .6h-.6zM54.5 65.3h.6l-.6 .6zM66.3 74.3l.6-.6v.6zM66.3 65.3h.6v.5zM67.2 73.7l.6 .6h-.6zM67.2 65.3h.6l-.6 .6z"/>
<path d="M80.1 73.7v.6h-.5zM79.6 65.3h.5v.5zM80.5 73.7l.6 .6h-.6zM80.5 65.3h.6l-.6 .6zM93.1 74.3l.6-.6v.6zM93.1 65.3h.6v.5zM94 73.7l.6 .6h-.6zM94 65.3h.6l-.6 .6zM106.9 74.3l.5-.6v.6zM106.9 65.3h.5v.5zM107.8 73.7l.6 .6h-.6zM107.8 65.3h.6l-.6 .6z"/>
<path d="M121.2 74.3l.6-.6v.6zM121.2 65.3h.6v.5zM122.1 73.7l.6 .6h-.6zM122.1 65.3h.6l-.6 .6zM136.9 73.7v.6h-.6zM136.3 65.3h.6v.5zM137.2 73.7l.7 .6h-.7zM137.2 65.3h.7l-.7 .6zM152.5 74.3l.6-.6v.6zM152.5 65.3h.6v.5zM153.4 73.7l.6 .6h-.6zM153.4 65.3h.6l-.6 .6z"/>
<path d="M42.2 73.7v1.8l.2-2zM42.4 73.5v2h-.2z"/>
<path d="M42.2 64.1l.2 1.9-.2-.2zM42.2 64.1l.2 1.9v-1.9z"/>
<path d="M42.4 73.5v2l.1-1.8zM42.5 73.7v1.8h-.1z"/>
<path d="M42.4 64.1l.1 1.8-.1 .1zM42.4 64.1l.1 1.8v-1.8z"/>
<path d="M54.2 73.7v1.8l.1-2zM54.3 73.5v2h-.1z"/>
<path d="M54.2 64.1l.1 1.9-.1-.2zM54.2 64.1l.1 1.9v-1.9z"/>
<path d="M54.3 73.5v2l.2-1.8zM54.5 73.7v1.8h-.2z"/>
<path d="M54.3 64.1l.2 1.8-.2 .1zM54.3 64.1l.2 1.8v-1.8z"/>
<path d="M67 73.5l-.1 .2v1.8zM67 73.5v2h-.1z"/>
<path d="M66.9 64.1l.1 1.9-.1-.2zM66.9 64.1l.1 1.9v-1.9z"/>
<path d="M67 73.5v2l.2-1.8zM67.2 73.7v1.8h-.2z"/>
<path d="M67 64.1l.2 1.8-.2 .1zM67 64.1l.2 1.8v-1.8z"/>
<path d="M80.1 73.7v1.8l.2-2zM80.3 73.5v2h-.2z"/>
<path d="M80.1 64.1l.2 1.9-.2-.2zM80.1 64.1l.2 1.9v-1.9z"/>
<path d="M80.3 73.5v2l.2-1.8zM80.5 73.7v1.8h-.2z"/>
<path d="M80.3 64.1l.2 1.8-.2 .1zM80.3 64.1l.2 1.8v-1.8z"/>
<path d="M93.7 73.7v1.8l.1-2zM93.8 73.5v2h-.1z"/>
<path d="M93.7 64.1l.1 1.9-.1-.2zM93.7 64.1l.1 1.9v-1.9z"/>
<path d="M93.8 73.5v2l.2-1.8zM94 73.7v1.8h-.2z"/>
<path d="M93.8 64.1l.2 1.8-.2 .1zM93.8 64.1l.2 1.8v-1.8z"/>
<path d="M107.4 73.7v1.8l.2-2zM107.6 73.5v2h-.2z"/>
<path d="M107.4 64.1l.2 1.9-.2-.2zM107.4 64.1l.2 1.9v-1.9z"/>
<path d="M107.6 73.5v2l.2-1.8zM107.8 73.7v1.8h-.2z"/>
<path d="M107.6 64.1l.2 1.8-.2 .1zM107.6 64.1l.2 1.8v-1.8z"/>
<path d="M121.8 73.7v1.8l.2-2zM122 73.5v2h-.2z"/>
<path d="M121.8 64.1l.2 1.9-.2-.2zM121.8 64.1l.2 1.9v-1.9z"/>
<path d="M122 73.5v2l.1-1.8zM122.1 73.7v1.8h-.1z"/>
<path d="M122 64.1l.1 1.8-.1 .1zM122 64.1l.1 1.8v-1.8z"/>
<path d="M136.9 73.7v1.8l.2-2zM137.1 73.5v2h-.2z"/>
<path d="M136.9 64.1l.2 1.9-.2-.2zM136.9 64.1l.2 1.9v-1.9z"/>
<path d="M137.1 73.5v2l.1-1.8zM137.2 73.7v1.8h-.1z"/>
<path d="M137.1 64.1l.1 1.8-.1 .1zM137.1 64.1l.1 1.8v-1.8z"/>
<path d="M153.2 73.5l-.1 .2v1.8zM153.2 73.5v2h-.1z"/>
<path d="M153.1 64.1l.1 1.9-.1-.2zM153.1 64.1l.1 1.9v-1.9z"/>
<path d="M153.2 73.5v2l.2-1.8zM153.4 73.7v1.8h-.2z"/>
<path d="M153.2 64.1l.2 1.8-.2 .1zM153.2 64.1l.2 1.8v-1.8z"/>
</g>
<g fill="none" stroke="#000" stroke-width=".2">
<path d="M42.2 64.1h.3v1.2h.7l-.8 .7-.8-.7h.6zM42.4 73.5l.8 .8h-.7v1.2h-.3v-1.2h-.6zM53.6 74.3l.7-.8 .8 .8h-.6v1.2h-.3v-1.2zM54.2 64.1h.3v1.2h.6l-.8 .7-.7-.7h.6zM66.9 64.1h.3v1.2h.6l-.8 .7-.7-.7h.6zM67 73.5l.8 .8h-.6v1.2h-.3v-1.2h-.6zM80.1 64.1h.4v1.2h.6l-.8 .7-.7-.7h.5zM80.3 73.5l.8 .8h-.6v1.2h-.4v-1.2h-.5zM93.7 64.1h.3v1.2h.6l-.8 .7-.7-.7h.6zM93.8 73.5l.8 .8h-.6v1.2h-.3v-1.2h-.6zM107.4 64.1h.4v1.2h.6l-.8 .7-.7-.7h.5zM107.6 73.5l.8 .8h-.6v1.2h-.4v-1.2h-.5z"/>
<path d="M121.8 64.1h.3v1.2h.6l-.7 .7-.8-.7h.6zM122 73.5l.7 .8h-.6v1.2h-.3v-1.2h-.6zM136.9 64.1h.3v1.2h.7l-.8 .7-.8-.7h.6zM137.1 73.5l.8 .8h-.7v1.2h-.3v-1.2h-.6zM152.5 74.3l.7-.8 .8 .8h-.6v1.2h-.3v-1.2zM153.1 64.1h.3v1.2h.6l-.8 .7-.7-.7h.6z"/>
</g>
<!-- layer: A-ELEV-GLAZ-SIGHTLINES -->
<g fill="none" stroke="#808080" stroke-width=".25">
<path d="M39.6 54.5v1.9h5.7v-1.9M40.3 54.5v.5h4.1v-.5M50.9 54.5v1.9h6.8v-1.9M51.5 56.4h5.7M51.7 54.5v.5h5.3v-.5M52.3 55h4.1M63.2 54.5v1.9h7.8v-1.9M63.9 54.5v.5h6.3v-.5M64.2 56.4h5.7M65 55h4.1M76.1 54.5v1.9h8.4v-1.9M77 54.5v.5h6.7v-.5"/>
<path d="M77.5 56.4h5.7M78.3 55h4.1M89.4 54.5v1.9h8.9v-1.9M90.2 54.5v.5h7.3v-.5M91 56.4h5.7M91.8 55h4.1M102.9 54.5v1.9h9.4v-1.9M103.7 54.5v.5h7.9v-.5M104.8 56.4h5.7M117 54.5v1.9h9.9v-1.9M117.8 54.5v.5h8.4v-.5M119.1 56.4h5.7"/>
<path d="M131.6 54.5v1.9h11v-1.9M132.3 54.5v.5h9.5v-.5M134.2 56.4h5.7M147.2 54.5v1.9h12.1v-1.9M148 54.5v.5h10.5v-.5M150.4 56.4h5.7"/>
</g>
<text font-size="7.1" x="19" y="18.7">400 SERIES</text>
<text font-size="3.3" x="18.9" y="246.4">Notes:</text>
<g font-size="3.2">
<text x="75.4" y="22.7">Woodwright</text>
<text x="93.9" y="22.7">Double-Hung Full-Frame Windows</text>
<text x="62.3" y="48.2">Woodwright</text>
<text x="80.9" y="48.2">Double-Hung Full-Frame Windows (WDH)</text>
</g>
<g font-size="2.5">
<text x="38.8" y="32.4">1'-10</text>
<text x="39.9" y="34.8">(562)</text>
<text x="45.3" y="32.4">&quot;</text>
<text x="51.4" y="32.4">2'-2</text>
<text x="51.9" y="34.8">(664)</text>
<text x="56.6" y="32.4">&quot;</text>
<text x="64.1" y="32.4">2'-6</text>
<text x="64.6" y="34.8">(765)</text>
<text x="69.4" y="32.4">&quot;</text>
<text x="77.3" y="32.4">2'-8</text>
<text x="77.8" y="34.8">(816)</text>
<text x="82.6" y="32.4">&quot;</text>
<text x="90.3" y="32.4">2'-10</text>
<text x="91.4" y="34.8">(867)</text>
<text x="96.8" y="32.4">&quot;</text>
<text x="104.7" y="32.4">3'-0</text>
<text x="105.1" y="34.8">(918)</text>
<text x="110" y="32.4">&quot;</text>
<text x="119" y="32.4">3'-2</text>
<text x="119.5" y="34.8">(968)</text>
<text x="124.3" y="32.4">&quot;</text>
<text x="134" y="34.8">(1070)</text>
<text x="134.1" y="32.4">3'-6</text>
<text x="139.4" y="32.4">&quot;</text>
<text x="149.7" y="32.4">3'-10</text>
<text x="150.2" y="34.8">(1172)</text>
<text x="156.2" y="32.4">&quot;</text>
<text x="39.4" y="37.8">1'-9</text>
<text x="39.9" y="40.2">(549)</text>
<text x="44.7" y="37.8">&quot;</text>
<text x="51.4" y="37.8">2'-1</text>
<text x="51.9" y="40.2">(651)</text>
<text x="56.6" y="37.8">&quot;</text>
<text x="64.1" y="37.8">2'-5</text>
<text x="64.6" y="40.2">(752)</text>
<text x="69.4" y="37.8">&quot;</text>
<text x="77.3" y="37.8">2'-7</text>
<text x="77.8" y="40.2">(803)</text>
<text x="82.7" y="37.8">&quot;</text>
<text x="90.9" y="37.8">2'-9</text>
<text x="91.4" y="40.2">(854)</text>
<text x="96.2" y="37.8">&quot;</text>
<text x="104" y="37.8">2'-11</text>
<text x="105.1" y="40.2">(905)</text>
<text x="110.6" y="37.8">&quot;</text>
<text x="119" y="37.8">3'-1</text>
<text x="119.5" y="40.2">(956)</text>
<text x="124.3" y="37.8">&quot;</text>
<text x="134" y="40.2">(1057)</text>
<text x="134.1" y="37.8">3'-5</text>
<text x="139.4" y="37.8">&quot;</text>
<text x="150.2" y="40.2">(1159)</text>
<text x="150.3" y="37.8">3'-9</text>
<text x="155.6" y="37.8">&quot;</text>
<text x="24.6" y="45.2" transform="rotate(-45 24.6 45.2)">Rough Opening</text>
<text x="30.4" y="48" transform="rotate(-45 30.4 48)">Dimension</text>
<text x="31" y="44.5" transform="rotate(-45 31 44.5)">Unit</text>
<text x="88.7" y="53.6">Continuation from page 01</text>
<text x="21.5" y="67.8" transform="rotate(-90 21.5 67.8)">&quot;</text>
<text x="27" y="67.8" transform="rotate(-90 27 67.8)">&quot;</text>
<text x="21.5" y="73.1" transform="rotate(-90 21.5 73.1)">6'-4</text>
<text x="23.9" y="73.2" transform="rotate(-90 23.9 73.2)">(1953)</text>
<text x="27" y="73.1" transform="rotate(-90 27 73.1)">6'-4</text>
<text x="29.6" y="73.2" transform="rotate(-90 29.6 73.2)">(1953)</text>
<text x="37.8" y="82.7">WDH1862</text>
<text x="49.7" y="82.7">WDH2062</text>
<text x="62.4" y="82.7">WDH2462</text>
<text x="75.7" y="82.7">WDH2662</text>
<text x="89.2" y="82.7">WDH2862</text>
<text x="102.4" y="82.7">WDH21062</text>
<text x="117.3" y="82.7">WDH3062</text>
<text x="132.4" y="82.7">WDH3462</text>
<text x="148.6" y="82.7">WDH3862</text>
<text x="175.6" y="258.3">Date: 10/04/16</text>
<text x="175.6" y="261.1">Scale: 1/8&quot; (3) = 1' (305)</text>
<text x="19.2" y="265.6">Andersen Windows, Inc. reserves the right to change drawing specifications without notice</text>
<text x="135.4" y="265">File:</text>
<text x="141.2" y="265">AW</text>
<text x="145.9" y="265">400 Series</text>
<text x="158.6" y="265">Elevations</text>
<text x="170.8" y="265">Woodwright</text>
<text x="184.1" y="265">Page 02 of 05</text>
<text x="200.3" y="265">C</text>
</g>
<g font-size="2">
<text x="19" y="249.9">&quot;Unit Dimension&quot; always refers to outside frame to frame dimension.</text>
<text x="19" y="254.3">Dimensions in parentheses are in millimeters.</text>
<text x="19" y="252.1">&quot;Rough Opening&quot; dimensions may need to be increased to allow for use of building wraps, flashing, sill panning, brackets, fasteners or other items.</text>
<text x="21.2" y="256.5">Meet or exceed clear opening area of 5.7 sq. ft. or 0.53 m², clear opening width of 20&quot; (508) and clear opening height of 24&quot; (610).</text>
</g>
<g font-size="1.7">
<text x="43.2" y="31.5">1</text>
<text x="44.4" y="32.8">8</text>
<text x="54.6" y="31.6">1</text>
<text x="55.7" y="32.8">8</text>
<text x="67.4" y="31.5">1</text>
<text x="68.5" y="32.8">8</text>
<text x="80.6" y="31.5">1</text>
<text x="81.8" y="32.8">8</text>
<text x="94.7" y="31.5">1</text>
<text x="95.9" y="32.8">8</text>
<text x="107.9" y="31.5">1</text>
<text x="109.1" y="32.8">8</text>
<text x="122.2" y="31.5">1</text>
<text x="123.4" y="32.8">8</text>
<text x="137.3" y="31.5">1</text>
<text x="138.5" y="32.8">8</text>
<text x="154.2" y="31.5">1</text>
<text x="155.3" y="32.8">8</text>
<text x="42.7" y="37">5</text>
<text x="43.8" y="38.2">8</text>
<text x="54.7" y="37">5</text>
<text x="55.8" y="38.2">8</text>
<text x="67.4" y="37">5</text>
<text x="68.5" y="38.2">8</text>
<text x="80.6" y="37">5</text>
<text x="81.8" y="38.2">8</text>
<text x="94.2" y="37">5</text>
<text x="95.3" y="38.2">8</text>
<text x="108.6" y="37">5</text>
<text x="109.7" y="38.2">8</text>
<text x="122.3" y="37">5</text>
<text x="123.4" y="38.2">8</text>
<text x="137.4" y="37">5</text>
<text x="138.5" y="38.2">8</text>
<text x="153.6" y="37">5</text>
<text x="154.7" y="38.2">8</text>
<text x="20.7" y="69.8" transform="rotate(-90 20.7 69.8)">7</text>
<text x="21.9" y="68.7" transform="rotate(-90 21.9 68.7)">8</text>
<text x="26.2" y="69.8" transform="rotate(-90 26.2 69.8)">7</text>
<text x="27.4" y="68.7" transform="rotate(-90 27.4 68.7)">8</text>
</g>
<g font-size="1.1">
<text x="92.1" y="21.4">R</text>
<text x="188.5" y="18.1">R</text>
<text x="79" y="46.8">R</text>
</g>
<text font-size="1.1" fill="#fafafa" x="201.1" y="18.1">R</text>
</svg>
